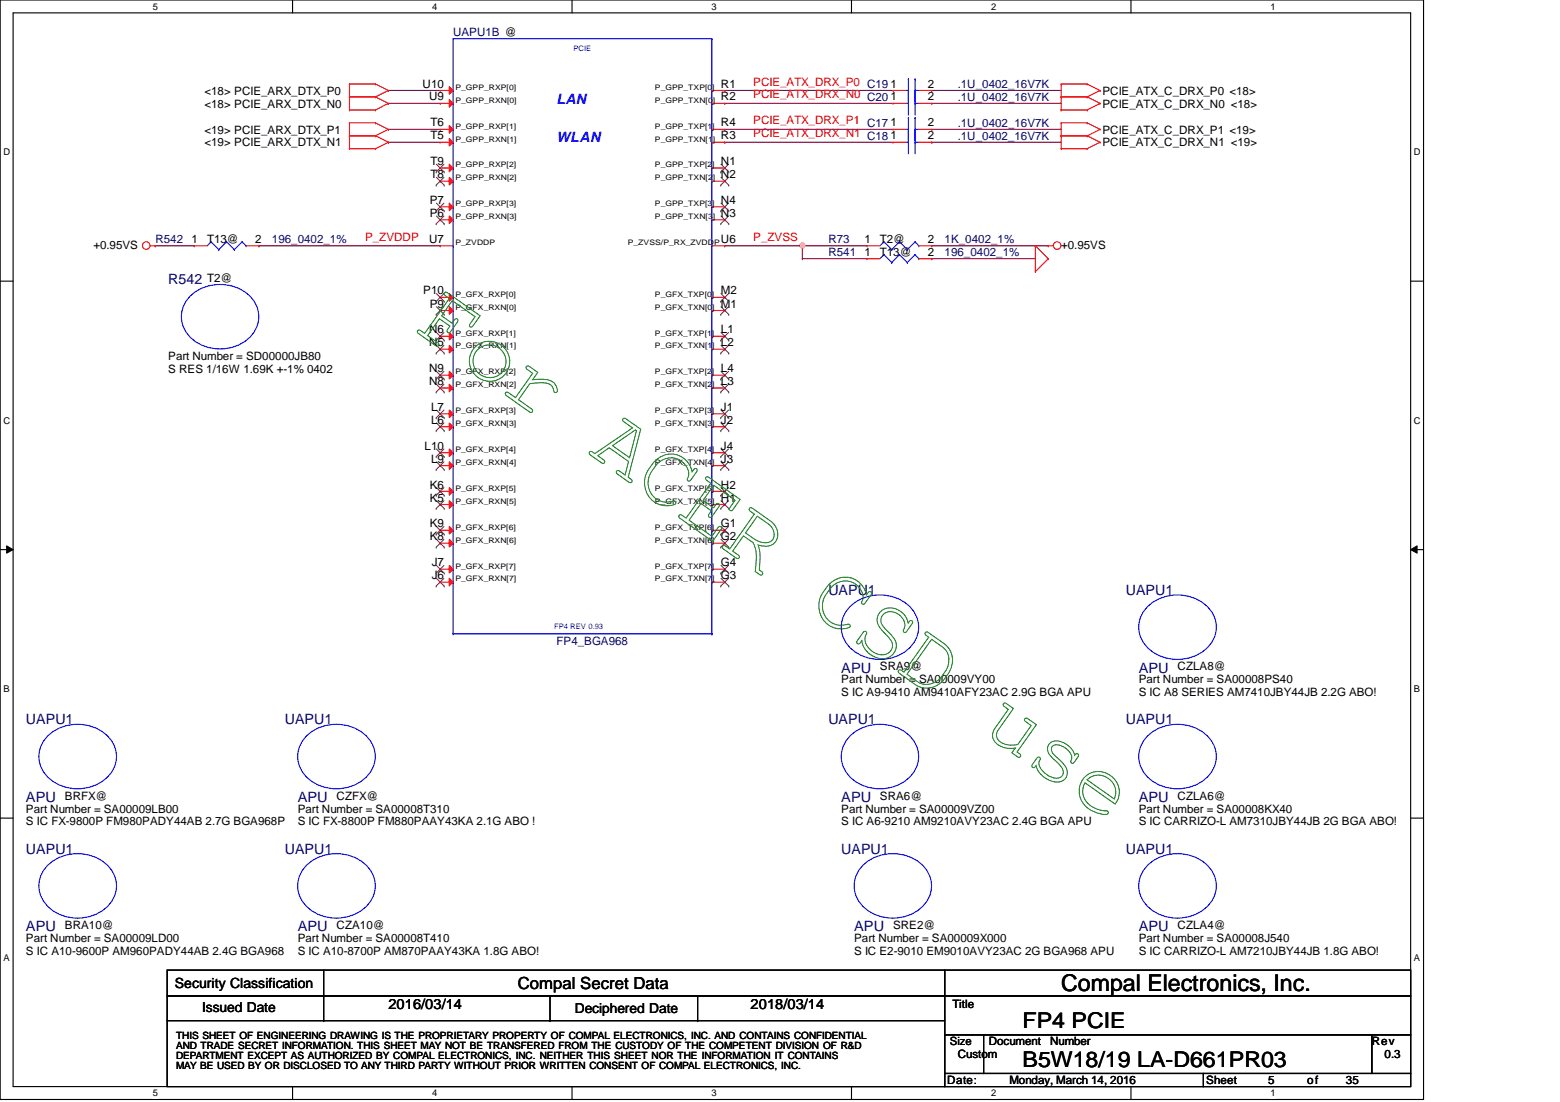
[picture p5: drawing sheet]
<svg xmlns="http://www.w3.org/2000/svg" width="297mm" height="210mm" viewBox="0 0 297 210" stroke-linecap="round" stroke-linejoin="round" font-family="sans-serif">
<path d="M0 0h271.1v209.4h-271.1zM2.5 2.5h266.1v204.5h-266.1z" fill="none" stroke="#000" stroke-width=".21"/>
<g fill="#fff">
<path d="M29.1 .3h1v1.9h-1z"/>
<path d="M29.1 207.2h1v2h-1z"/>
</g>
<path d="M55.7 0v2.5M55.7 207v2.4" fill="none" stroke="#000" stroke-width=".21"/>
<g fill="#fff">
<path d="M82.3 .3h1v1.9h-1z"/>
<path d="M82.3 207.2h1v2h-1z"/>
</g>
<path d="M108.9 0v2.5M108.9 207v2.4" fill="none" stroke="#000" stroke-width=".21"/>
<g fill="#fff">
<path d="M135.5 .3h1v1.9h-1z"/>
<path d="M135.5 207.2h1v2h-1z"/>
</g>
<path d="M162.1 0v2.5M162.1 207v2.4" fill="none" stroke="#000" stroke-width=".21"/>
<g fill="#fff">
<path d="M188.7 .3h1v1.9h-1z"/>
<path d="M188.7 207.2h1v2h-1z"/>
</g>
<path d="M215.3 0v2.5M215.3 207v2.4" fill="none" stroke="#000" stroke-width=".21"/>
<g fill="#fff">
<path d="M241.9 .3h1v1.9h-1z"/>
<path d="M241.9 207.2h1v2h-1z"/>
<path d="M.7 28h1.2v2h-1.2z"/>
<path d="M269.2 28h1.3v2h-1.3z"/>
<path d="M.7 79.1h1.2v2h-1.2z"/>
<path d="M269.2 79.1h1.3v2h-1.3z"/>
</g>
<path d="M0 53.6h2.5M268.6 53.6h2.5" fill="none" stroke="#000" stroke-width=".21"/>
<g fill="#fff">
<path d="M.7 130.2h1.1v2h-1.1z"/>
<path d="M269.2 130.2h1.2v2h-1.2z"/>
</g>
<path d="M0 104.7h2.5M268.6 104.7h2.5" fill="none" stroke="#000" stroke-width=".21"/>
<path d="M1.3 104l1.2 .7-1.2 .7zM268.6 104.7l1.2-.7v1.4z" fill="#000"/>
<path d="M1.3 104l1.2 .7-1.2 .7zM268.6 104.7l1.2-.7v1.4z" fill="none" stroke="#000" stroke-width=".19"/>
<g fill="#fff">
<path d="M.7 181.4h1.1v1.9h-1.1z"/>
<path d="M269.2 181.4h1.2v1.9h-1.2z"/>
</g>
<path d="M0 155.8h2.5M268.6 155.8h2.5" fill="none" stroke="#000" stroke-width=".21"/>
<g fill="none" stroke="#800040" stroke-width=".21">
<path d="M74 17.2h.1M74 19.7h.1M74 17.2h9.8M74 19.7h9.8M138 17.2h.1M138 19.7h.1M138 17.2h32M138 19.7h32M177.4 17.2h.1M177.4 19.7h.1M177.4 17.2h24.7M177.4 19.7h24.7"/>
<path d="M74 27.1h.1M74 24.6h.1M74 27.1h9.8M74 24.6h9.8M138 27.1h.1M138 24.6h.1M138 27.1h32M138 24.6h32M177.4 27.1h.1M177.4 24.6h.1M177.4 27.1h24.7M177.4 24.6h24.7"/>
<path d="M152.8 46.8h.1M152.8 49.3h.1M152.8 46.8h12.3M152.8 49.3h12.3M152.8 46.8v2.5M177.4 46.8h.1M177.4 46.8h22.2"/>
</g>
<circle cx="152.8" cy="46.8" r=".47" fill="#f0f"/>
<circle cx="152.8" cy="46.8" r=".47" fill="none" stroke="#f0f" stroke-width=".21"/>
<path d="M29.6 46.8h.1M29.6 46.8h7.4M49.3 46.8h.1M49.3 46.8h34.5M138 46.8h.1M138 46.8h14.8M177.4 49.3h.1M177.4 49.3h19.7" fill="none" stroke="#800040" stroke-width=".21"/>
<g fill="none" stroke="#f00" stroke-width=".21">
<path d="M66.5 18.5h.1M66.5 16h.1M66.5 16h5M66.5 18.5h5M66.5 16v5M71.5 16h.1M71.5 18.5h.1M71.5 16l2.5 1.2M71.5 18.5l2.5 1.2M74 17.2h.1M74 19.7h.1M74 17.2l-2.5 1.3"/>
<path d="M74 19.7l-2.5 1.3M202.1 18.5h.1M202.1 16h.1M202.1 16h4.9M202.1 18.5h4.9M202.1 16v5M207 16h.1M207 18.5h.1M207 16l2.5 1.2M207 18.5l2.5 1.2M209.5 17.2h.1M209.5 19.7h.1"/>
<path d="M209.5 17.2l-2.5 1.3M209.5 19.7l-2.5 1.3M66.5 21h.1M66.5 25.9h.1M66.5 23.4h.1M66.5 28.3h.1M66.5 23.4v4.9M66.5 21h5M66.5 23.4h5M66.5 25.9h5M66.5 28.3h5M71.5 21h.1"/>
<path d="M71.5 23.4h.1M71.5 25.9h.1M71.5 28.3h.1M71.5 23.4l2.5 1.2M71.5 25.9l2.5 1.2M74 24.6h.1M74 27.1h.1M74 24.6l-2.5 1.3M74 27.1l-2.5 1.2M202.1 21h.1M202.1 25.9h.1M202.1 23.4h.1"/>
<path d="M202.1 28.3h.1M202.1 21h4.9M202.1 23.4h4.9M202.1 25.9h4.9M202.1 28.3h4.9M202.1 23.4v4.9M207 21h.1M207 23.4h.1M207 25.9h.1M207 28.3h.1M207 23.4l2.5 1.2M207 25.9l2.5 1.2"/>
<path d="M209.5 24.6h.1M209.5 27.1h.1M209.5 24.6l-2.5 1.3M209.5 27.1l-2.5 1.2M28.6 46.8h1M29.6 46.8h.1M197.1 46.8h.1M197.1 51.7h.1M197.1 46.8v4.9M197.1 46.8l2.5 2.5M199.6 49.3h.1M199.6 46.8h.1"/>
<path d="M199.6 49.3l-2.5 2.4M199.6 46.8h1"/>
<circle cx="27.8" cy="46.8" r=".72"/>
<circle cx="201.3" cy="46.8" r=".72"/>
</g>
<g fill="none" stroke="#000" stroke-width=".21">
<path d="M31.8 184.8h148.1v4.9h-148.1zM31.8 189.7h148.1v4.7h-148.1zM31.8 194.4h148.1v12.6h-148.1zM61.6 189.7h.1M61.6 194.4h.1M61.6 184.8v9.6M104.7 194.4h.1M104.7 189.7v4.7M132.8 194.4h.1M132.8 189.7v4.7M179.9 184.8h88.7v4.9h-88.7zM179.9 189.7h88.7v7.4h-88.7z"/>
<path d="M179.9 197.1h7.4v7.4h-7.4zM187.3 197.1h73.9v7.4h-73.9zM261.2 197.1h7.4v7.4h-7.4zM179.9 204.5h49.2v2.5h-49.2zM229.1 204.5h39.5v2.5h-39.5z"/>
</g>
<g fill="none" stroke="#00f" stroke-width=".21">
<path d="M86.3 19.7h.1M86.3 17.2h.1M135.5 19.7h.1M135.5 17.2h.1M135.5 7.4h.1M135.5 7.4v113.3M135.5 7.4h-49.2v113.3M86.3 39.4h.1M86.3 34.5h.1M86.3 32h.1M86.3 27.1h.1M86.3 24.6h.1"/>
<path d="M135.5 39.4h.1M135.5 34.5h.1M135.5 32h.1M135.5 27.1h.1M135.5 24.6h.1M86.3 46.8h.1M86.3 59.1h.1M86.3 56.6h.1M86.3 41.9h.1M135.5 46.8h.1M135.5 59.1h.1M135.5 56.6h.1"/>
<path d="M135.5 41.9h.1M86.3 78.8h.1M86.3 73.9h.1M86.3 71.5h.1M86.3 66.5h.1M86.3 64.1h.1M135.5 78.8h.1M135.5 73.9h.1M135.5 71.5h.1M135.5 66.5h.1M135.5 64.1h.1M86.3 96.1h.1"/>
<path d="M86.3 88.7h.1M86.3 93.6h.1M86.3 86.2h.1M86.3 81.3h.1M135.5 96.1h.1M135.5 88.7h.1M135.5 93.6h.1M135.5 86.2h.1M135.5 81.3h.1M86.3 110.9h.1M86.3 103.5h.1M86.3 108.4h.1"/>
<path d="M86.3 101h.1M135.5 110.9h.1M135.5 103.5h.1M135.5 108.4h.1M135.5 101h.1M86.3 120.7h.1M86.3 120.7h49.2M135.5 120.7h.1"/>
</g>
<path d="M85.6 110.2l.7 .7-.7 .7z" fill="#f00"/>
<path d="M83.8 110.9h.1M83.8 110.9h2.5M85.6 110.2l.7 .7-.7 .7z" fill="none" stroke="#f00" stroke-width=".21"/>
<path d="M83.1 111.6h.1M83.1 110.2l1.5 1.4M84.5 110.2l-1.4 1.4M84.6 111.6h.1" fill="none" stroke="#804000" stroke-width=".19"/>
<path d="M85.6 107.7l.7 .7-.7 .7z" fill="#f00"/>
<path d="M83.8 108.4h.1M83.8 108.4h2.5M85.6 107.7l.7 .7-.7 .7z" fill="none" stroke="#f00" stroke-width=".21"/>
<path d="M83.1 109.2h.1M83.1 107.7l1.5 1.5M84.5 107.7l-1.4 1.5M84.6 109.2h.1" fill="none" stroke="#804000" stroke-width=".19"/>
<path d="M85.6 102.7l.7 .8-.7 .7z" fill="#f00"/>
<path d="M83.8 103.5h.1M83.8 103.5h2.5M85.6 102.7l.7 .8-.7 .7z" fill="none" stroke="#f00" stroke-width=".21"/>
<path d="M83.1 104.2h.1M83.1 102.7l1.5 1.5M84.5 102.7l-1.4 1.5M84.6 104.2h.1" fill="none" stroke="#804000" stroke-width=".19"/>
<path d="M85.6 100.3l.7 .7-.7 .7z" fill="#f00"/>
<path d="M83.8 101h.1M83.8 101h2.5M85.6 100.3l.7 .7-.7 .7z" fill="none" stroke="#f00" stroke-width=".21"/>
<path d="M83.1 101.8h.1M83.1 100.3l1.5 1.5M84.5 100.3l-1.4 1.5M84.6 101.8h.1" fill="none" stroke="#804000" stroke-width=".19"/>
<path d="M85.6 95.4l.7 .7-.7 .7z" fill="#f00"/>
<path d="M83.8 96.1h.1M83.8 96.1h2.5M85.6 95.4l.7 .7-.7 .7z" fill="none" stroke="#f00" stroke-width=".21"/>
<path d="M83.1 96.9h.1M83.1 95.4l1.5 1.5M84.5 95.4l-1.4 1.5M84.6 96.9h.1" fill="none" stroke="#804000" stroke-width=".19"/>
<path d="M85.6 92.9l.7 .7-.7 .7z" fill="#f00"/>
<path d="M83.8 93.6h.1M83.8 93.6h2.5M85.6 92.9l.7 .7-.7 .7z" fill="none" stroke="#f00" stroke-width=".21"/>
<path d="M83.1 94.4h.1M83.1 92.9l1.5 1.5M84.5 92.9l-1.4 1.5M84.6 94.4h.1" fill="none" stroke="#804000" stroke-width=".19"/>
<path d="M85.6 88l.7 .7-.7 .7z" fill="#f00"/>
<path d="M83.8 88.7h.1M83.8 88.7h2.5M85.6 88l.7 .7-.7 .7z" fill="none" stroke="#f00" stroke-width=".21"/>
<path d="M83.1 89.5h.1M83.1 88l1.5 1.5M84.5 88l-1.4 1.5M84.6 89.5h.1" fill="none" stroke="#804000" stroke-width=".19"/>
<path d="M85.6 85.5l.7 .7-.7 .8z" fill="#f00"/>
<path d="M83.8 86.2h.1M83.8 86.2h2.5M85.6 85.5l.7 .7-.7 .8z" fill="none" stroke="#f00" stroke-width=".21"/>
<path d="M83.1 87h.1M83.1 85.5l1.5 1.5M84.5 85.5l-1.4 1.5M84.6 87h.1" fill="none" stroke="#804000" stroke-width=".19"/>
<path d="M85.6 80.6l.7 .7-.7 .7z" fill="#f00"/>
<path d="M83.8 81.3h.1M83.8 81.3h2.5M85.6 80.6l.7 .7-.7 .7z" fill="none" stroke="#f00" stroke-width=".21"/>
<path d="M83.1 82h.1M83.1 80.6l1.5 1.4M84.5 80.6l-1.4 1.4M84.6 82h.1" fill="none" stroke="#804000" stroke-width=".19"/>
<path d="M85.6 78.1l.7 .7-.7 .7z" fill="#f00"/>
<path d="M83.8 78.8h.1M83.8 78.8h2.5M85.6 78.1l.7 .7-.7 .7z" fill="none" stroke="#f00" stroke-width=".21"/>
<path d="M83.1 79.6h.1M83.1 78.1l1.5 1.5M84.5 78.1l-1.4 1.5M84.6 79.6h.1" fill="none" stroke="#804000" stroke-width=".19"/>
<path d="M85.6 73.2l.7 .7-.7 .7z" fill="#f00"/>
<path d="M83.8 73.9h.1M83.8 73.9h2.5M85.6 73.2l.7 .7-.7 .7z" fill="none" stroke="#f00" stroke-width=".21"/>
<path d="M83.1 74.7h.1M83.1 73.2l1.5 1.5M84.5 73.2l-1.4 1.5M84.6 74.7h.1" fill="none" stroke="#804000" stroke-width=".19"/>
<path d="M85.6 70.7l.7 .8-.7 .7z" fill="#f00"/>
<path d="M83.8 71.5h.1M83.8 71.5h2.5M85.6 70.7l.7 .8-.7 .7z" fill="none" stroke="#f00" stroke-width=".21"/>
<path d="M83.1 72.2h.1M83.1 70.7l1.5 1.5M84.5 70.7l-1.4 1.5M84.6 72.2h.1" fill="none" stroke="#804000" stroke-width=".19"/>
<path d="M85.6 65.8l.7 .7-.7 .7z" fill="#f00"/>
<path d="M83.8 66.5h.1M83.8 66.5h2.5M85.6 65.8l.7 .7-.7 .7z" fill="none" stroke="#f00" stroke-width=".21"/>
<path d="M83.1 67.3h.1M83.1 65.8l1.5 1.5M84.5 65.8l-1.4 1.5M84.6 67.3h.1" fill="none" stroke="#804000" stroke-width=".19"/>
<path d="M85.6 63.3l.7 .8-.7 .7z" fill="#f00"/>
<path d="M83.8 64.1h.1M83.8 64.1h2.5M85.6 63.3l.7 .8-.7 .7z" fill="none" stroke="#f00" stroke-width=".21"/>
<path d="M83.1 64.8h.1M83.1 63.3l1.5 1.5M84.5 63.3l-1.4 1.5M84.6 64.8h.1" fill="none" stroke="#804000" stroke-width=".19"/>
<path d="M85.6 58.4l.7 .7-.7 .8z" fill="#f00"/>
<path d="M83.8 59.1h.1M83.8 59.1h2.5M85.6 58.4l.7 .7-.7 .8z" fill="none" stroke="#f00" stroke-width=".21"/>
<path d="M83.1 59.9h.1M83.1 58.4l1.5 1.5M84.5 58.4l-1.4 1.5M84.6 59.9h.1" fill="none" stroke="#804000" stroke-width=".19"/>
<path d="M85.6 55.9l.7 .7-.7 .8z" fill="#f00"/>
<path d="M83.8 56.6h.1M83.8 46.8h.1M83.8 56.6h2.5M83.8 46.8h2.5M85.6 55.9l.7 .7-.7 .8z" fill="none" stroke="#f00" stroke-width=".21"/>
<path d="M83.1 57.4h.1M83.1 55.9l1.5 1.5M84.5 55.9l-1.4 1.5M84.6 57.4h.1" fill="none" stroke="#804000" stroke-width=".19"/>
<path d="M85.6 41.1l.7 .8-.7 .7z" fill="#f00"/>
<path d="M83.8 41.9h.1M83.8 41.9h2.5M85.6 41.1l.7 .8-.7 .7z" fill="none" stroke="#f00" stroke-width=".21"/>
<path d="M83.1 42.6h.1M83.1 41.1l1.5 1.5M84.5 41.1l-1.4 1.5M84.6 42.6h.1" fill="none" stroke="#804000" stroke-width=".19"/>
<path d="M85.6 38.7l.7 .7-.7 .7z" fill="#f00"/>
<path d="M83.8 39.4h.1M83.8 39.4h2.5M85.6 38.7l.7 .7-.7 .7z" fill="none" stroke="#f00" stroke-width=".21"/>
<path d="M83.1 38.7l1.5 1.5M84.5 38.7l-1.4 1.5M83.1 40.2h.1M84.6 40.2h.1" fill="none" stroke="#804000" stroke-width=".19"/>
<path d="M85.6 33.8l.7 .7-.7 .7z" fill="#f00"/>
<path d="M83.8 34.5h.1M83.8 34.5h2.5M85.6 33.8l.7 .7-.7 .7z" fill="none" stroke="#f00" stroke-width=".21"/>
<path d="M83.1 35.3h.1M83.1 33.8l1.5 1.5M84.5 33.8l-1.4 1.5M84.6 35.3h.1" fill="none" stroke="#804000" stroke-width=".19"/>
<path d="M85.6 31.3l.7 .7-.7 .7z" fill="#f00"/>
<path d="M83.8 32h.1M83.8 32h2.5M85.6 31.3l.7 .7-.7 .7z" fill="none" stroke="#f00" stroke-width=".21"/>
<path d="M83.1 32.8h.1M83.1 31.3l1.5 1.5M84.5 31.3l-1.4 1.5M84.6 32.8h.1" fill="none" stroke="#804000" stroke-width=".19"/>
<path d="M85.6 26.4l.7 .7-.7 .7z" fill="#f00"/>
<path d="M83.8 27.1h.1M83.8 27.1h2.5M85.6 26.4l.7 .7-.7 .7z" fill="none" stroke="#f00" stroke-width=".21"/>
<path d="M85.6 23.9l.7 .7-.7 .8z" fill="#f00"/>
<path d="M83.8 24.6h.1M83.8 24.6h2.5M85.6 23.9l.7 .7-.7 .8z" fill="none" stroke="#f00" stroke-width=".21"/>
<path d="M85.6 19l.7 .7-.7 .7z" fill="#f00"/>
<path d="M83.8 19.7h.1M83.8 19.7h2.5M85.6 19l.7 .7-.7 .7z" fill="none" stroke="#f00" stroke-width=".21"/>
<path d="M85.6 16.5l.7 .7-.7 .7z" fill="#f00"/>
<g fill="none" stroke="#f00" stroke-width=".21">
<path d="M83.8 17.2h.1M83.8 17.2h2.5M85.6 16.5l.7 .7-.7 .7zM135.5 17.2h2.5M135.5 19.7h2.5M138 19.7h.1M138 17.2h.1M170 19.7h.1M170 17.2h.1M170 17.2h2.5M170 19.7h2.5M175 17.2h2.4"/>
<path d="M175 19.7h2.4M177.4 19.7h.1M177.4 17.2h.1M135.5 39.4h2.5M135.5 34.5h2.5M135.5 32h2.5M135.5 27.1h2.5M135.5 24.6h2.5M138 39.4h.1M138 34.5h.1M138 32h.1M138 27.1h.1"/>
<path d="M138 24.6h.1M170 27.1h.1M170 24.6h.1M170 27.1h2.5M170 24.6h2.5M175 27.1h2.4M175 24.6h2.4M177.4 27.1h.1M177.4 24.6h.1M37 46.8h.1M37 46.8h2.5M46.9 46.8h2.4"/>
<path d="M49.3 46.8h.1M135.5 59.1h2.5M135.5 56.6h2.5M135.5 46.8h2.5M135.5 41.9h2.5M138 59.1h.1M138 56.6h.1M138 46.8h.1M138 41.9h.1M165.1 46.8h.1M165.1 49.3h.1M165.1 46.8h2.5"/>
<path d="M165.1 49.3h2.5M175 46.8h2.4M175 49.3h2.4M177.4 46.8h.1M177.4 49.3h.1M135.5 78.8h2.5M135.5 73.9h2.5M135.5 71.5h2.5M135.5 66.5h2.5M135.5 64.1h2.5M138 78.8h.1M138 73.9h.1"/>
<path d="M138 71.5h.1M138 66.5h.1M138 64.1h.1M135.5 96.1h2.5M135.5 93.6h2.5M135.5 88.7h2.5M135.5 86.2h2.5M135.5 81.3h2.5M138 96.1h.1M138 93.6h.1M138 88.7h.1M138 86.2h.1"/>
<path d="M138 81.3h.1M135.5 110.9h2.5M135.5 108.4h2.5M135.5 103.5h2.5M135.5 101h2.5M138 110.9h.1M138 108.4h.1M138 103.5h.1M138 101h.1"/>
</g>
<g fill="none" stroke="#804000" stroke-width=".19">
<path d="M137.2 35.3h.1M137.2 32.8h.1M137.3 38.7l1.5 1.5M137.3 33.8l1.5 1.5M137.3 31.3l1.5 1.5M138.7 38.7l-1.5 1.5M138.7 33.8l-1.5 1.5M138.7 31.3l-1.5 1.5M138.8 35.3h.1M138.8 32.8h.1M137.2 59.9h.1M137.2 57.4h.1"/>
<path d="M137.2 42.6h.1M137.2 40.2h.1M137.3 58.4l1.5 1.5M137.3 55.9l1.5 1.5M137.3 41.1l1.5 1.5M138.7 58.4l-1.5 1.5M138.7 55.9l-1.5 1.5M138.7 41.1l-1.5 1.5M138.8 59.9h.1M138.8 57.4h.1M138.8 42.6h.1M138.8 40.2h.1"/>
<path d="M137.2 79.6h.1M137.2 74.7h.1M137.2 72.2h.1M137.2 67.3h.1M137.2 64.8h.1M137.3 78.1l1.5 1.5M137.3 73.2l1.5 1.5M137.3 70.7l1.5 1.5M137.3 65.8l1.5 1.5M137.3 63.3l1.5 1.5M138.7 78.1l-1.5 1.5M138.7 73.2l-1.5 1.5"/>
<path d="M138.7 70.7l-1.5 1.5M138.7 65.8l-1.5 1.5M138.7 63.3l-1.5 1.5M138.8 79.6h.1M138.8 74.7h.1M138.8 72.2h.1M138.8 67.3h.1M138.8 64.8h.1M137.2 96.9h.1M137.2 94.4h.1M137.2 89.5h.1M137.2 87h.1"/>
<path d="M137.2 82h.1M137.3 95.4l1.5 1.5M137.3 92.9l1.5 1.5M137.3 88l1.5 1.5M137.3 85.5l1.5 1.5M137.3 80.6l1.5 1.4M138.7 95.4l-1.5 1.5M138.7 92.9l-1.5 1.5M138.7 88l-1.5 1.5M138.7 85.5l-1.5 1.5M138.7 80.6l-1.5 1.4M138.8 96.9h.1"/>
<path d="M138.8 94.4h.1M138.8 89.5h.1M138.8 87h.1M138.8 82h.1M137.2 111.6h.1M137.2 109.2h.1M137.2 104.2h.1M137.2 101.8h.1M137.3 110.2l1.5 1.4M137.3 107.7l1.5 1.5M137.3 102.7l1.5 1.5M137.3 100.3l1.5 1.5"/>
<path d="M138.7 110.2l-1.5 1.4M138.7 107.7l-1.5 1.5M138.7 102.7l-1.5 1.5M138.7 100.3l-1.5 1.5M138.8 111.6h.1M138.8 109.2h.1M138.8 104.2h.1M138.8 101.8h.1"/>
</g>
<g fill="none" stroke="#00f" stroke-width=".21">
<path d="M172.5 19.7h.5M172.5 17.2h.5M173 19.7h.1M173 17.5h.1M173 17.2h.1M173 15h.1M173 15v6.9M174.2 17.5h.1M174.2 19.7h.1M174.2 15h.1M174.2 17.2h.1M174.2 19.7h.8"/>
<path d="M174.2 15v6.9M174.2 17.2h.8M172.5 27.1h.5M172.5 24.6h.5M173 27.1h.1M173 24.9h.1M173 24.6h.1M173 22.4h.1M173 22.4v6.9M174.2 24.9h.1M174.2 27.1h.1M174.2 22.4h.1"/>
<path d="M174.2 24.6h.1M174.2 22.4v6.9M174.2 27.1h.8M174.2 24.6h.8M36.3 56.3a8.3 8.3 0 0 1 11.8 .7 5.6 5.6 0 0 1-2.2 8.5 8.1 8.1 0 0 1-10.7-2.6 5.4 5.4 0 0 1 1.1-6.6zM40.2 46.1h.1M40.2 46.1l-.7 .7M40.2 46.1l1.5 1.4M41.7 47.5h.1M43.1 46.1h.1M43.1 46.1l-1.4 1.4M43.1 46.1l1.5 1.4"/>
<path d="M44.6 47.5h.1M46.1 46.1h.1M46.1 46.1l-1.5 1.4M46.1 46.1l.8 .7M46.9 46.8h.1M168.3 46.1h.1M168.3 48.5h.1M168.3 46.1l-.7 .7M168.3 46.1l1.5 1.4M168.3 48.5l-.7 .8M168.3 48.5l1.5 1.5M169.8 47.5h.1"/>
<path d="M169.8 50h.1M171.3 46.1h.1M171.3 48.5h.1M171.3 46.1l-1.5 1.4M171.3 46.1l1.5 1.4M171.3 48.5l-1.5 1.5M171.3 48.5l1.5 1.5M172.8 47.5h.1M172.8 50h.1M174.2 46.1h.1M174.2 48.5h.1M174.2 46.1l-1.4 1.4"/>
<path d="M174.2 46.1l.8 .7M174.2 48.5l-1.4 1.5M174.2 48.5l.8 .8M175 46.8h.1M175 49.3h.1M162 115.4a8.3 8.3 0 0 1 11.7 .7 5.6 5.6 0 0 1-2.1 8.5 8.1 8.1 0 0 1-10.7-2.5 5.4 5.4 0 0 1 1.1-6.7zM218.6 115.4a8.2 8.2 0 0 1 12.3 1.5 5.6 5.6 0 0 1-2.7 7.7 8.1 8.1 0 0 1-10.7-2.5 5.4 5.4 0 0 1 1.1-6.7zM9.2 140.1a8.2 8.2 0 0 1 12.3 1.4 5.6 5.6 0 0 1-2.7 7.8 8.1 8.1 0 0 1-10.7-2.6 5.4 5.4 0 0 1 1.1-6.6zM58.5 140.1a8.2 8.2 0 0 1 12.3 1.4 5.6 5.6 0 0 1-2.7 7.8 8.1 8.1 0 0 1-10.7-2.6 5.4 5.4 0 0 1 1.1-6.6zM162 140.1a8.3 8.3 0 0 1 11.7 .6 5.6 5.6 0 0 1-2.1 8.6 8.1 8.1 0 0 1-10.7-2.6 5.4 5.4 0 0 1 1.1-6.6zM218.6 140.1a8.2 8.2 0 0 1 12.3 1.4 5.6 5.6 0 0 1-2.7 7.8 8.1 8.1 0 0 1-10.7-2.6 5.4 5.4 0 0 1 1.1-6.6zM9.2 164.7a8.2 8.2 0 0 1 12.3 1.4 5.6 5.6 0 0 1-2.7 7.8 8.1 8.1 0 0 1-10.7-2.6 5.4 5.4 0 0 1 1.1-6.6z"/>
<path d="M58.5 164.7a8.2 8.2 0 0 1 12.3 1.4 5.6 5.6 0 0 1-2.7 7.8 8.1 8.1 0 0 1-10.7-2.6 5.4 5.4 0 0 1 1.1-6.6zM164.4 164.7a8.3 8.3 0 0 1 11.8 .7 5.6 5.6 0 0 1-2.2 8.5 8.1 8.1 0 0 1-10.7-2.6 5.4 5.4 0 0 1 1.1-6.6zM218.6 164.7a8.2 8.2 0 0 1 12.3 1.4 5.6 5.6 0 0 1-2.7 7.8 8.1 8.1 0 0 1-10.7-2.6 5.4 5.4 0 0 1 1.1-6.6z"/>
</g>
<circle cx="152.8" cy="46.8" r=".47" fill="#f0f"/>
<circle cx="152.8" cy="46.8" r=".47" fill="none" stroke="#f0f" stroke-width=".21"/>
<g fill="none" stroke="#008000" stroke-width=".19">
<path d="M84.6 55.8l.2-.1 .4 .1 6.2 4.4-1.3 1.9-.4 .2h-.2l-.1-.4 1.1-1.6-4.4-3-2 2.8 2 1.5 .6-.8a.34 .34 0 0 1 .4 0 .34 .34 0 0 1 .1 .3l-1.6 2.2a.34 .34 0 0 1-.3 0 .34 .34 0 0 1-.2-.3l.6-.9-2-1.4-2.3 3.2 2.1 1.5 .1 .2-.2 .3-.5-.1-3.2-2.3-.2-.3 .2-.3h.2l1 .6 4.7-6.6-1-.8zM100.2 69.8l.4-.1 .2 .1 1.6 1.1-1 1.4h.8a3.6 3.6 0 0 1 3.6 1l.3 .7a.56 .56 0 0 1-.2 .7 .33 .33 0 0 1-.5-.3 1.79 1.79 0 0 0-2.1-1.5l-2.4 .2-2.2 3 2.5 1.8 .2 .4-.2 .3-.4-.2-4.4-3-.2-.4 .2-.3h.2l1.6 1 3.2-4.6-1.2-.9zM112.2 86.1l.4-.1 .7 .4 7.1-4.9-1.8-1.3a.34 .34 0 0 1 0-.4 .34 .34 0 0 1 .3-.1l3.1 2.1-2.4 9.1 .7 .5a.34 .34 0 0 1 0 .4 .34 .34 0 0 1-.3 .1l-2.4-1.6-.3-.4 .3-.3h.1l1.3 .9 .7-2.6-3.7-2.6-2.2 1.5 1.3 1 .1 .1-.3 .4-.4-.2-2.1-1.4-.2-.4zM116.6 84.9l4.4-3 .2 .1-1.3 5.2zM124.6 87.9a4.1 4.1 0 0 1 4.2-1.3 4.1 4.1 0 0 1 3 3.3l.4-.6 .2-.1 .3 .2-.1 .5-1.1 1.5-.3 .2-.3-.2a3.1 3.1 0 0 0-.6-3.2 3.1 3.1 0 0 0-3.2-.9 5.4 5.4 0 0 0-3.6 5.3 3.6 3.6 0 0 0 4.9 2.8 .33 .33 0 0 1 .3 .3 .33 .33 0 0 1-.2 .4 4.3 4.3 0 0 1-5-1.5 4.3 4.3 0 0 1 0-5.1zM134.4 91l.2-.2 .4 .1 5.9 4.2-1.3 2-.4 .2-.2-.1-.1-.3 1.1-1.6-4.1-2.9-2 2.9 2 1.4 .4-.6 .4-.2 .3 .2-.1 .4-1.3 1.8-.4 .3-.3-.2v-.2l.6-.9-2-1.4-2.3 3.2 4.3 3.1 1.4-1.9h.4l.1 .2-.1 .4-1.6 2.2-6.2-4.4-.3-.3 .3-.4h.2l.9 .7 4.7-6.7-.9-.7zM142.7 96.8l.2-.1 .4 .1 3.4 2.4a2.7 2.7 0 0 1 .2 4.6 3.7 3.7 0 0 1-2.6 0l.4 1.5-.1 3.3 .6 .4v.2l-.2 .3-.4-.1-.8-.5 .2-3.5-.4-1.6-.2-.4-1.8-1.3-2.1 2.9 1.2 .9 .1 .2-.2 .3-.5-.1-2.3-1.7-.3-.4 .3-.3h.2l.9 .7 4.7-6.7-.9-.7zM144.2 98.3l2.1 1.5a2.14 2.14 0 0 1 .5 3.3 3.1 3.1 0 0 1-3.3-.5l-1.5-1.1zM157.8 111.4a4.1 4.1 0 0 1 4.2-1.3 4.1 4.1 0 0 1 3 3.2l.4-.6h.2l.3 .2-.1 .4-1.1 1.6-.3 .2-.3-.2a3.1 3.1 0 0 0-.6-3.3 3.1 3.1 0 0 0-3.2-.9 5.4 5.4 0 0 0-3.7 5.3 3.6 3.6 0 0 0 5 2.9 .33 .33 0 0 1 .3 .3 .33 .33 0 0 1-.2 .3 4.3 4.3 0 0 1-5-1.4 4.3 4.3 0 0 1 0-5.2zM167.8 116.3a3.4 3.4 0 0 1 5 1.9l.1 .5 .6-.5 .3 .2v.2l-1.3 1.8a.33 .33 0 0 1-.4 0 .33 .33 0 0 1-.1-.3 2.57 2.57 0 0 0-.4-2.8 2.57 2.57 0 0 0-2.7-.7 1.81 1.81 0 0 0-1.2 1.6 1.81 1.81 0 0 0 .9 1.7l.4 .4a3.4 3.4 0 0 1 1.6 3.2 2.77 2.77 0 0 1-4.2 1.5 3.9 3.9 0 0 1-2.3-3l-.5 .6-.1 .1-.4-.3 .1-.4 1.3-1.7a.34 .34 0 0 1 .4 0 .34 .34 0 0 1 .1 .3 2.53 2.53 0 0 0 1.1 3.5 2.27 2.27 0 0 0 3.8-1l-.1-.8-.3-.5a11.9 11.9 0 0 1-2.4-3.1 2.17 2.17 0 0 1 .7-2.4zM176.2 120.5l.3-.1 .3 .1 3 2.1a4.1 4.1 0 0 1 .7 5.8 4.5 4.5 0 0 1-5.6 2.4l-3.6-2.5-.3-.4 .2-.3h.2l.7 .4 4.7-6.6-.6-.5zM177.4 121.8l2 1.4a3.3 3.3 0 0 1 .6 4.7 4.1 4.1 0 0 1-4.1 2.4l-1.1-.4-2.1-1.5z"/>
<path d="M191.1 134l.3-.1 1.6 1.1-3 4.1a1.72 1.72 0 0 0 1.4 2.7 4.7 4.7 0 0 0 2.4 0l2.6-3.6-1.3-.9v-.4l.4-.1 1.8 1.2-3.6 5.2 .6 .5 .1 .2-.3 .3-.4-.1-1-.7 .6-.9a3.9 3.9 0 0 1-4.1-1.6 2.1 2.1 0 0 1 .2-2.2l2.6-3.6-.9-.7zM200 141.4a3.4 3.4 0 0 1 4.3 1.6l.3 .8a.44 .44 0 0 1 .6-.2l.2 .3-.1 .3-.9 1.1h-.4a.66 .66 0 0 1 .1-.8 2.97 2.97 0 0 0-3.5-2.5 1.17 1.17 0 0 0 .2 1.8 6 6 0 0 1 2.4 3 1.81 1.81 0 0 1-2.3 2.1 4.5 4.5 0 0 1-3.6-3.1l-.3 .4a.34 .34 0 0 1-.4 0 .34 .34 0 0 1-.1-.4l1.1-1.5h.4l.1 .1-.1 .4a1.33 1.33 0 0 0 .3 1.8 3.4 3.4 0 0 0 3.7 1.4 1.54 1.54 0 0 0-.2-2.3l-1.2-1.1a2.01 2.01 0 0 1-.6-3.2zM206.7 147.9a3.9 3.9 0 0 1 5.1 .1 3.9 3.9 0 0 1 .5 5.2l-5.7-4.1a3.6 3.6 0 0 0 2.5 5.1l1.5 .2a.34 .34 0 0 1 .4 .2 .34 .34 0 0 1 0 .4 3.8 3.8 0 0 1-3.2-.6 4 4 0 0 1-1.1-6.5zM207 148.5a3.2 3.2 0 0 1 4-.2 3.2 3.2 0 0 1 1.2 3.9z"/>
<circle cx="93.2" cy="68.8" r="3.8"/>
<circle cx="93.2" cy="68.9" r="3.1"/>
</g>
<text font-size="4.4" x="202.1" y="188.7">Compal Electronics, Inc.</text>
<g font-size="4.1">
<text x="194.7" y="195.8">FP4 PCIE</text>
<text x="194.7" y="203.2">B5W18/19 LA-D661PR03</text>
</g>
<text font-size="3.2" x="98.6" y="188.3">Compal Secret Data</text>
<g font-size="2.7" fill="#00f">
<text x="106" y="19.7">LAN</text>
<text x="106" y="27.1">WLAN</text>
</g>
<g font-size="2.7" fill="#000080">
<text x="32" y="54.2">R542</text>
<text x="157.7" y="113.3">UAPU1</text>
<text x="214.4" y="113.3">UAPU1</text>
<text x="160.2" y="128.1">APU</text>
<text x="216.8" y="128.1">APU</text>
<text x="4.9" y="138">UAPU1</text>
<text x="54.2" y="138">UAPU1</text>
<text x="157.7" y="138">UAPU1</text>
<text x="214.4" y="138">UAPU1</text>
<text x="4.9" y="152.7">APU</text>
<text x="56.7" y="152.7">APU</text>
<text x="160.2" y="152.7">APU</text>
<text x="216.8" y="152.7">APU</text>
<text x="4.9" y="162.6">UAPU1</text>
<text x="54.2" y="162.6">UAPU1</text>
<text x="160.2" y="162.6">UAPU1</text>
<text x="214.4" y="162.6">UAPU1</text>
<text x="4.9" y="177.4">APU</text>
<text x="56.7" y="177.4">APU</text>
<text x="162.6" y="177.4">APU</text>
<text x="216.8" y="177.4">APU</text>
</g>
<g font-size="2.7">
<text x="33.3" y="188.2">Security Classification</text>
<text x="74" y="192.2">2016/03/14</text>
<text x="142.9" y="192.2">2018/03/14</text>
</g>
<g font-size="2.6">
<text x="38.5" y="192.8">Issued Date</text>
<text x="109.4" y="193">Deciphered Date</text>
</g>
<g font-size="2.2" fill="#000080">
<text x="86.3" y="6.9">UAPU1B @</text>
<text x="182.4" y="16.8">.1U_0402_16V7K</text>
<text x="182.4" y="19.3">.1U_0402_16V7K</text>
<text x="182.4" y="26.7">.1U_0402_16V7K</text>
<text x="182.4" y="24.2">.1U_0402_16V7K</text>
<text x="29.6" y="46.4">R542</text>
<text x="51.8" y="46.4">196_0402_1%</text>
<text x="157.7" y="46.4">R73</text>
<text x="179.9" y="46.4">1K_0402_1%</text>
<text x="157.7" y="48.9">R541</text>
<text x="179.9" y="48.9">196_0402_1%</text>
<text x="106" y="122.8">FP4_BGA968</text>
</g>
<g font-size="2.2">
<text x="80.5" y="16.7">U10</text>
<text x="137.3" y="16.7">R1</text>
<text x="169.5" y="16.7">1</text>
<text x="176.7" y="16.7">2</text>
<text x="38.9" y="18">&lt;18&gt; PCIE_ARX_DTX_P0</text>
<text x="38.9" y="20.5">&lt;18&gt; PCIE_ARX_DTX_N0</text>
<text x="81.7" y="19.1">U9</text>
<text x="137.3" y="19.1">R2</text>
<text x="169.5" y="19.1">1</text>
<text x="176.7" y="19.1">2</text>
<text x="209.9" y="18">PCIE_ATX_C_DRX_P0 &lt;18&gt;</text>
<text x="209.9" y="20.5">PCIE_ATX_C_DRX_N0 &lt;18&gt;</text>
<text x="38.9" y="25.4">&lt;19&gt; PCIE_ARX_DTX_P1</text>
<text x="38.9" y="27.9">&lt;19&gt; PCIE_ARX_DTX_N1</text>
<text x="82" y="26.5">T5</text>
<text x="82" y="24.1">T6</text>
<text x="137.3" y="26.5">R3</text>
<text x="137.3" y="24.1">R4</text>
<text x="169.5" y="26.5">1</text>
<text x="169.5" y="24.1">1</text>
<text x="176.7" y="26.5">2</text>
<text x="176.7" y="24.1">2</text>
<text x="209.9" y="25.4">PCIE_ATX_C_DRX_P1 &lt;19&gt;</text>
<text x="209.9" y="27.9">PCIE_ATX_C_DRX_N1 &lt;19&gt;</text>
<text x="82" y="34">T8</text>
<text x="82" y="31.5">T9</text>
<text x="137.3" y="34">N2</text>
<text x="137.3" y="31.5">N1</text>
<text x="81.8" y="41.3">P6</text>
<text x="81.8" y="38.9">P7</text>
<text x="137.3" y="41.3">N3</text>
<text x="137.3" y="38.9">N4</text>
<text x="17.8" y="47.4">+0.95VS</text>
<text x="36.5" y="46.3">1</text>
<text x="39.5" y="46.4">T13@</text>
<text x="48.6" y="46.3">2</text>
<text x="81.7" y="46.3">U7</text>
<text x="137.3" y="46.3">U6</text>
<text x="164.6" y="46.3">1</text>
<text x="167.6" y="46.4">T2@</text>
<text x="176.7" y="46.3">2</text>
<text x="202.1" y="47.4">+0.95VS</text>
<text x="39.5" y="53.8">T2@</text>
<text x="164.6" y="48.7">1</text>
<text x="167.6" y="48.9">T13@</text>
<text x="176.7" y="48.7">2</text>
<text x="80.6" y="56.1">P10</text>
<text x="81.8" y="58.6">P9</text>
<text x="137.3" y="58.6">M1</text>
<text x="137.3" y="56.1">M2</text>
<text x="81.7" y="66">N5</text>
<text x="81.7" y="63.5">N6</text>
<text x="137.3" y="66">L2</text>
<text x="137.3" y="63.5">L1</text>
<text x="32" y="68.5">Part Number = SD00000JB80</text>
<text x="32" y="71">S RES 1/16W 1.69K +-1% 0402</text>
<text x="81.7" y="70.9">N9</text>
<text x="137.3" y="70.9">L4</text>
<text x="81.7" y="73.4">N8</text>
<text x="137.3" y="73.4">L3</text>
<text x="82.1" y="80.7">L6</text>
<text x="82.1" y="78.3">L7</text>
<text x="137.3" y="80.7">J2</text>
<text x="137.3" y="78.3">J1</text>
<text x="80.9" y="85.7">L10</text>
<text x="82.1" y="88.1">L9</text>
<text x="137.3" y="88.1">J3</text>
<text x="137.3" y="85.7">J4</text>
<text x="81.8" y="95.5">K5</text>
<text x="81.8" y="93">K6</text>
<text x="137.3" y="95.5">H1</text>
<text x="137.3" y="93">H2</text>
<text x="81.8" y="100.5">K9</text>
<text x="137.3" y="100.5">G1</text>
<text x="81.8" y="102.9">K8</text>
<text x="82.2" y="107.9">J7</text>
<text x="137.3" y="107.9">G4</text>
<text x="137.3" y="102.9">G2</text>
<text x="82.2" y="110.3">J6</text>
<text x="137.3" y="110.3">G3</text>
<text x="160.2" y="130.1">Part Number = SA00009VY00</text>
<text x="167.6" y="127.7">SRA9@</text>
<text x="216.8" y="130.1">Part Number = SA00008PS40</text>
<text x="224.2" y="127.7">CZLA8@</text>
<text x="160.2" y="132.6">S IC A9-9410 AM9410AFY23AC 2.9G BGA APU</text>
<text x="216.8" y="132.6">S IC A8 SERIES AM7410JBY44JB 2.2G ABO!</text>
<text x="4.9" y="154.8">Part Number = SA00009LB00</text>
<text x="12.4" y="152.3">BRFX@</text>
<text x="56.7" y="154.8">Part Number = SA00008T310</text>
<text x="64.1" y="152.3">CZFX@</text>
<text x="160.2" y="154.8">Part Number = SA00009VZ00</text>
<text x="167.6" y="152.3">SRA6@</text>
<text x="216.8" y="154.8">Part Number = SA00008KX40</text>
<text x="224.2" y="152.3">CZLA6@</text>
<text x="4.9" y="157.2">S IC FX-9800P FM980PADY44AB 2.7G BGA968P</text>
<text x="56.7" y="157.2">S IC FX-8800P FM880PAAY43KA 2.1G ABO !</text>
<text x="160.2" y="157.2">S IC A6-9210 AM9210AVY23AC 2.4G BGA APU</text>
<text x="216.8" y="157.2">S IC CARRIZO-L AM7310JBY44JB 2G BGA ABO!</text>
<text x="4.9" y="179.4">Part Number = SA00009LD00</text>
<text x="12.4" y="177">BRA10@</text>
<text x="56.7" y="179.4">Part Number = SA00008T410</text>
<text x="64.1" y="177">CZA10@</text>
<text x="162.6" y="179.4">Part Number = SA00009X000</text>
<text x="170" y="177">SRE2@</text>
<text x="216.8" y="179.4">Part Number = SA00008J540</text>
<text x="224.2" y="177">CZLA4@</text>
<text x="4.9" y="181.9">S IC A10-9600P AM960PADY44AB 2.4G BGA968</text>
<text x="56.7" y="181.9">S IC A10-8700P AM870PAAY43KA 1.8G ABO!</text>
<text x="162.6" y="181.9">S IC E2-9010 EM9010AVY23AC 2G BGA968 APU</text>
<text x="216.8" y="181.9">S IC CARRIZO-L AM7210JBY44JB 1.8G ABO!</text>
<text x="181.4" y="192">Title</text>
<text x="180.9" y="199.1">Size</text>
<text x="182.4" y="201.6">Custom</text>
<text x="188.3" y="199.1">Document</text>
<text x="199.9" y="199.1">Number</text>
<text x="261.2" y="199.1">Rev</text>
<text x="263.6" y="201.6">0.3</text>
<text x="180.4" y="206.5">Date:</text>
<text x="192.2" y="206.5">Monday, March 14, 2016</text>
<text x="229.7" y="206.5">Sheet</text>
<text x="241.5" y="206.5">5</text>
<text x="248.9" y="206.5">of</text>
<text x="256.3" y="206.5">35</text>
</g>
<g font-size="2.2" fill="#f00">
<text x="143.4" y="16.3">PCIE_ATX_DRX_P0 C19</text>
<text x="143.4" y="18.8">PCIE_ATX_DRX_N0 C20</text>
<text x="143.4" y="23.7">PCIE_ATX_DRX_P1 C17</text>
<text x="143.4" y="26.2">PCIE_ATX_DRX_N1 C18</text>
<text x="69.5" y="45.9">P_ZVDDP</text>
<text x="143.4" y="45.9">P_ZVSS</text>
</g>
<g font-size="1.9">
<text x="33.5" y="197.8">THIS SHEET OF ENGINEERING DRAWING IS THE PROPRIETARY PROPERTY OF COMPAL ELECTRONICS, INC. AND CONTAINS CONFIDENTIAL</text>
<text x="33.5" y="201.7">DEPARTMENT EXCEPT AS AUTHORIZED BY COMPAL ELECTRONICS, INC. NEITHER THIS SHEET NOR THE INFORMATION IT CONTAINS</text>
<text x="33.5" y="203.7">MAY BE USED BY OR DISCLOSED TO ANY THIRD PARTY WITHOUT PRIOR WRITTEN CONSENT OF COMPAL ELECTRONICS, INC.</text>
<text x="33.5" y="199.8">AND TRADE SECRET INFORMATION. THIS SHEET MAY NOT BE TRANSFERED FROM THE CUSTODY OF THE COMPETENT DIVISION OF R&amp;D</text>
</g>
<g font-size="1.8">
<text x="29.1" y="1.9">5</text>
<text x="82.3" y="1.9">4</text>
<text x="135.5" y="1.9">3</text>
<text x="188.7" y="1.9">2</text>
<text x="241.9" y="1.9">1</text>
<text x=".7" y="29.6">D</text>
<text x="269.2" y="29.6">D</text>
<text x=".7" y="80.7">C</text>
<text x="269.2" y="80.7">C</text>
<text x=".7" y="131.8">B</text>
<text x="269.2" y="131.8">B</text>
<text x=".7" y="183">A</text>
<text x="269.2" y="183">A</text>
<text x="29.1" y="208.8">5</text>
<text x="82.3" y="208.8">4</text>
<text x="135.5" y="208.8">3</text>
<text x="188.7" y="208.8">2</text>
<text x="241.9" y="208.8">1</text>
</g>
<g font-size="1.4" fill="#00f">
<text x="109.2" y="9.7">PCIE</text>
<text x="105.5" y="119.8">FP4 REV 0.93</text>
</g>
<g font-size="1.4">
<text x="86.7" y="17.1">P_GPP_RXP[0]</text>
<text x="124.7" y="17.1">P_GPP_TXP[0]</text>
<text x="86.7" y="19.6">P_GPP_RXN[0]</text>
<text x="124.7" y="19.6">P_GPP_TXN[0]</text>
<text x="86.7" y="27">P_GPP_RXN[1]</text>
<text x="86.7" y="24.5">P_GPP_RXP[1]</text>
<text x="124.7" y="27">P_GPP_TXN[1]</text>
<text x="124.7" y="24.5">P_GPP_TXP[1]</text>
<text x="86.7" y="34.4">P_GPP_RXN[2]</text>
<text x="86.7" y="31.9">P_GPP_RXP[2]</text>
<text x="124.7" y="34.4">P_GPP_TXN[2]</text>
<text x="124.7" y="31.9">P_GPP_TXP[2]</text>
<text x="86.7" y="41.7">P_GPP_RXN[3]</text>
<text x="86.7" y="39.3">P_GPP_RXP[3]</text>
<text x="124.7" y="41.7">P_GPP_TXN[3]</text>
<text x="124.7" y="39.3">P_GPP_TXP[3]</text>
<text x="86.7" y="46.7">P_ZVDDP</text>
<text x="119.5" y="46.7">P_ZVSS/P_RX_ZVDDP</text>
<text x="86.7" y="59">P_GFX_RXN[0]</text>
<text x="86.7" y="56.5">P_GFX_RXP[0]</text>
<text x="124.7" y="59">P_GFX_TXN[0]</text>
<text x="124.7" y="56.5">P_GFX_TXP[0]</text>
<text x="86.7" y="63.9">P_GFX_RXP[1]</text>
<text x="124.7" y="63.9">P_GFX_TXP[1]</text>
<text x="86.7" y="71.3">P_GFX_RXP[2]</text>
<text x="86.7" y="66.4">P_GFX_RXN[1]</text>
<text x="124.7" y="71.3">P_GFX_TXP[2]</text>
<text x="124.7" y="66.4">P_GFX_TXN[1]</text>
<text x="86.7" y="73.8">P_GFX_RXN[2]</text>
<text x="124.7" y="73.8">P_GFX_TXN[2]</text>
<text x="86.7" y="81.2">P_GFX_RXN[3]</text>
<text x="86.7" y="78.7">P_GFX_RXP[3]</text>
<text x="124.7" y="81.2">P_GFX_TXN[3]</text>
<text x="124.7" y="78.7">P_GFX_TXP[3]</text>
<text x="86.7" y="88.6">P_GFX_RXN[4]</text>
<text x="86.7" y="86.1">P_GFX_RXP[4]</text>
<text x="124.7" y="88.6">P_GFX_TXN[4]</text>
<text x="124.7" y="86.1">P_GFX_TXP[4]</text>
<text x="86.7" y="96">P_GFX_RXN[5]</text>
<text x="86.7" y="93.5">P_GFX_RXP[5]</text>
<text x="124.7" y="96">P_GFX_TXN[5]</text>
<text x="124.7" y="93.5">P_GFX_TXP[5]</text>
<text x="86.7" y="100.9">P_GFX_RXP[6]</text>
<text x="124.7" y="100.9">P_GFX_TXP[6]</text>
<text x="86.7" y="103.3">P_GFX_RXN[6]</text>
<text x="124.7" y="103.3">P_GFX_TXN[6]</text>
<text x="86.7" y="110.7">P_GFX_RXN[7]</text>
<text x="86.7" y="108.3">P_GFX_RXP[7]</text>
<text x="124.7" y="110.7">P_GFX_TXN[7]</text>
<text x="124.7" y="108.3">P_GFX_TXP[7]</text>
</g>
</svg>
